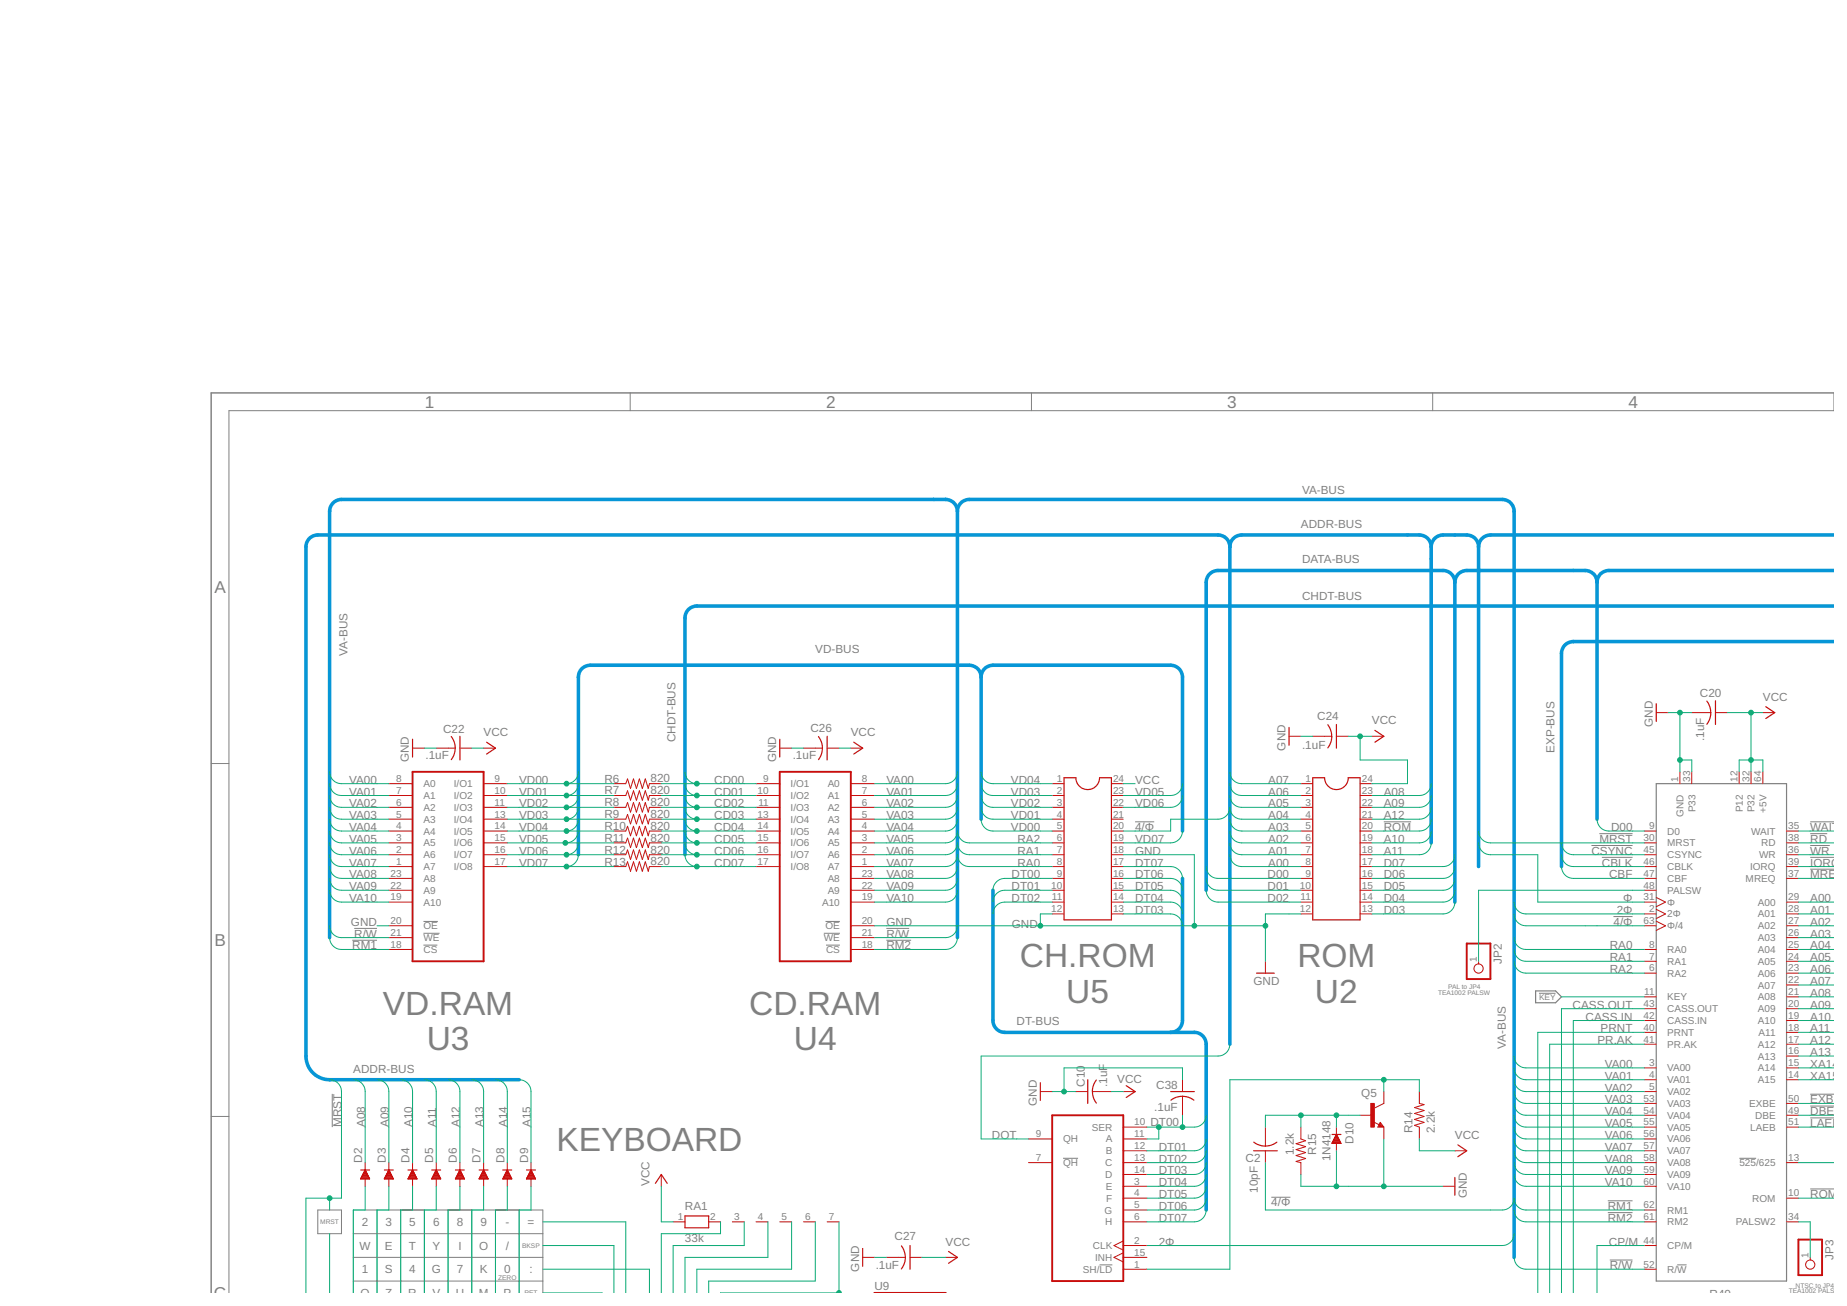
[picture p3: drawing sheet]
<svg xmlns="http://www.w3.org/2000/svg" width="594mm" height="420mm" viewBox="0 0 594 420" stroke-linecap="round" stroke-linejoin="round" font-family="sans-serif">
<g fill="none" stroke="#808080" stroke-width=".32">
<path d="M202.7 126.4v5.7M331.8 126.4v5.7M460.8 126.4v5.7M589.9 126.4v5.7M589.9 132.1h-516.3v283.9M67.9 245.6h5.7M365.1 264.4h6.1M445.1 264.4h8.8M511.9 272h13.2M514.4 268.2h10.7M515.2 275.8h9.9M582.3 268.2h5.4"/>
<path d="M582.3 272h6.2M582.3 279.6h7.6M582.3 264.4h7.6M582.3 275.8h7.6M113.9 298.7h7.4M136.2 296.4h4.6M265.5 296.4h4.7M285.1 298.7h7.3M519 294.9h6.1M113.3 302.5h8M136.2 300.2h5.2M136.2 304.1h4.5"/>
<path d="M265 300.2h5.2M265.7 304.1h4.5M285.1 302.5h8M495 319.6h5.3M67.9 359.2h5.7M106.9 351.9v10.7M582.3 359.6h7.6M582.3 352h7.6M582.3 355.8h7.6M341.9 372.6h4.9M559.5 372.6h5.4M102.2 389.3h7.6v7.6h-7.6z"/>
<path d="M113.6 396.9h61M121.3 389.3v26.7M128.9 389.3v26.7M136.5 389.3v26.7M144.1 389.3v26.7M151.7 389.3v26.7M159.4 389.3v26.7M167 389.3v26.7M408.9 385.2h6.2M517.1 386.3h8M517.1 390.1h8M582.3 382.5h7.6"/>
<path d="M113.6 416v-26.7h61v26.7M113.6 404.5h61M113.6 412.1h61M353.7 406.9h4.1M517.8 405.4h7.3M539.5 406.9h3"/>
</g>
<path d="M589.9 126.4h-522v289.6" fill="none" stroke="#808080" stroke-width=".47"/>
<path d="M532.7 252.1h41.9v160h-41.9zM493.9 318.8h6.4l1.9 1.9-1.9 1.9h-6.4z" fill="none" stroke="#808080" stroke-width=".38"/>
<g fill="none" stroke="#c90d0c" stroke-width=".32">
<path d="M414.6 236.9h3.8M422.2 236.9h6.1M429.9 236.9h3.8M441.3 236.9h3.8M532.7 229.3h3.8M544.2 229.3h6M551.8 229.3h3.8M567 229.3h3.8M125.1 252.1h7.6M125.1 255.9h7.6M125.1 259.7h7.6M132.7 240.7h3.8"/>
<path d="M140.3 240.7h6.1M147.9 240.7h3.8M155.6 252.1h7.6M155.6 255.9h7.6M155.6 259.7h7.6M155.6 240.7h3.8M197.5 252.1h3.8l.5-1.5 1 3 1-3 .9 3 1-3 .9 3 1-3 .9 3 .4-1.5h3.8M197.5 255.9h3.8l.5-1.5 1 3.1 1-3.1 .9 3.1 1-3.1 .9 3.1 1-3.1 .9 3.1 .4-1.6h3.8M197.5 259.7h3.8l.5-1.5 1 3.1 1-3.1 .9 3.1 1-3.1 .9 3.1 1-3.1 .9 3.1 .4-1.6h3.8M243.2 252.1h7.6M243.2 255.9h7.6M243.2 259.7h7.6"/>
<path d="M250.8 240.7h3.8M258.4 240.7h6.1M266 240.7h3.9M273.7 252.1h7.6M273.7 255.9h7.6M273.7 259.7h7.6M273.7 240.7h3.8M338.4 252.1h3.8M338.4 255.9h3.8M338.4 259.7h3.8M357.5 252.1h3.8M357.5 255.9h3.8"/>
<path d="M357.5 259.7h3.8M418.4 252.1h3.8M418.4 255.9h3.8M418.4 259.7h3.8M437.5 252.1h3.8M437.5 255.9h3.8M437.5 259.7h3.8M540.3 248.3v3.8M544.2 248.3v3.8M559.4 248.3v3.8M563.2 248.3v3.8M567 248.3v3.8"/>
<path d="M125.1 278.8h7.6M125.1 275h7.6M125.1 271.2h7.6M125.1 267.4h7.6M125.1 263.5h7.6M155.6 278.8h7.6M155.6 275h7.6M155.6 271.2h7.6M155.6 267.4h7.6M155.6 263.5h7.6M197.5 278.8h3.8l.5-1.5 1 3 1-3 .9 3 1-3 .9 3 1-3 .9 3 .4-1.5h3.8M197.5 275h3.8l.5-1.5 1 3 1-3 .9 3 1-3 .9 3 1-3 .9 3 .4-1.5h3.8"/>
<path d="M197.5 271.2h3.8l.5-1.6 1 3.1 1-3.1 .9 3.1 1-3.1 .9 3.1 1-3.1 .9 3.1 .4-1.5h3.8M197.5 267.4h3.8l.5-1.6 1 3.1 1-3.1 .9 3.1 1-3.1 .9 3.1 1-3.1 .9 3.1 .4-1.5h3.8M197.5 263.5h3.8l.5-1.5 1 3.1 1-3.1 .9 3.1 1-3.1 .9 3.1 1-3.1 .9 3.1 .4-1.6h3.8M243.2 278.8h7.6M243.2 275h7.6M243.2 271.2h7.6M243.2 267.4h7.6M243.2 263.5h7.6M273.7 278.8h7.6M273.7 275h7.6M273.7 271.2h7.6M273.7 267.4h7.6"/>
<path d="M273.7 263.5h7.6M338.4 278.8h3.8M338.4 275h3.8M338.4 271.2h3.8M338.4 267.4h3.8M338.4 263.5h3.8M357.5 278.8h3.8M357.5 275h3.8M357.5 271.2h3.8M357.5 267.4h3.8M357.5 263.5h3.8M418.4 278.8h3.8"/>
<path d="M418.4 275h3.8M418.4 271.2h3.8M418.4 267.4h3.8M418.4 263.5h3.8M437.5 278.8h3.8M437.5 275h3.8M437.5 271.2h3.8M437.5 267.4h3.8M437.5 263.5h3.8M528.9 278.8h3.8M528.9 275h3.8M528.9 271.2h3.8"/>
<path d="M528.9 267.4h3.8M574.6 278.8h3.8M574.6 275h3.8M574.6 271.2h3.8M574.6 267.4h3.8M125.1 282.6h7.6M125.1 286.4h7.6M125.1 290.2h7.6M125.1 297.8h7.6M273.7 282.6h7.6M273.7 286.4h7.6M273.7 290.2h7.6"/>
<path d="M273.7 297.8h7.6M338.4 282.6h3.8M338.4 286.4h3.8M338.4 290.2h3.8M338.4 294h3.8M357.5 282.6h3.8M357.5 286.4h3.8M357.5 290.2h3.8M357.5 294h3.8M418.4 282.6h3.8M418.4 286.4h3.8M418.4 290.2h3.8"/>
<path d="M418.4 294h3.8M437.5 282.6h3.8M437.5 286.4h3.8M437.5 290.2h3.8M437.5 294h3.8M528.9 282.6h3.8M528.9 286.4h3.8M528.9 290.2h3.8M528.9 294h3.8M528.9 297.8h3.8M532.7 288.7l3 1.5-3 1.5M532.7 292.5l3 1.5-3 1.5"/>
<path d="M532.7 296.4l3 1.4-3 1.5M574.6 282.6h3.8M574.6 290.2h3.8M574.6 294h3.8M574.6 297.8h3.8M125.1 301.6h7.6M125.1 305.5h7.6M273.7 301.6h7.6M273.7 305.5h7.6M407 309.3v3.8M475.6 309.3v.8M528.9 305.5h3.8"/>
<path d="M528.9 309.3h3.8M528.9 313.1h3.8M574.6 301.6h3.8M574.6 305.5h3.8M574.6 309.3h3.8M574.6 313.1h3.8M574.6 316.9h3.8M528.9 320.7h3.8M528.9 324.5h3.8M528.9 328.3h3.8M528.9 332.1h3.8M528.9 335.9h3.8"/>
<path d="M574.6 320.7h3.8M574.6 324.5h3.8M574.6 328.3h3.8M574.6 332.1h3.8M574.6 335.9h3.8M574.6 339.7h3.8M334.6 351.2h3.8M346.1 351.2h3.8M351.4 351.2h6.1M361.3 351.2h3.8M380.3 347.4v3.8M380.3 352.7v6.1"/>
<path d="M437.5 358.8h3.8M445.1 351.2v3.8l-3.1 1.5M456.5 351.2v3.8l1.5 .4-3 .9 3 1-3 .9 3 1-3 .9 3 1-3 .9 1.5 .6v3.8M528.9 358.8h3.8M528.9 343.6h3.8M528.9 347.4h3.8M528.9 351.2h3.8M528.9 355h3.8M574.6 358.8h3.8M574.6 343.6h3.8M574.6 347.4h3.8M574.6 355h3.8"/>
<path d="M116.1 379.1h2.7M116.2 378.9h2.5M116.3 378.7h2.3M116.4 378.5h2.1M116.5 378.4h1.9M116.6 378.1h1.7M116.7 378h1.5M116.8 377.8h1.3M116.9 377.5h1.1M117 377.4h.9M117.1 377.2h.7M117.2 377h.5"/>
<path d="M117.3 376.8h.3M117.4 376.6h.1M117.5 374v2.4M117.5 379.3v2.4M117.5 376.4l1.4 2.9h-2.9zM123.7 379.1h2.7M123.8 378.9h2.5M123.9 378.7h2.3M124 378.5h2.1M124.1 378.4h1.9M124.2 378.1h1.7M124.3 378h1.5"/>
<path d="M124.4 377.8h1.4M124.5 377.5h1.1M124.6 377.4h.9M124.7 377.2h.8M124.8 377h.5M124.9 376.8h.3M125 376.6h.2M125.1 376.4l1.4 2.9h-2.9zM125.1 374v2.4M125.1 379.3v2.4M131.3 379.1h2.7M131.4 378.9h2.5"/>
<path d="M131.5 378.7h2.4M131.6 378.5h2.2M131.7 378.4h1.9M131.8 378.1h1.8M131.9 378h1.6M132 377.8h1.4M132.1 377.5h1.2M132.2 377.4h1M132.3 377.2h.8M132.4 377h.6M132.5 376.8h.4M132.6 376.6h.2"/>
<path d="M132.7 376.4l1.4 2.9h-2.8zM132.7 374v2.4M132.7 379.3v2.4M139 379.1h2.7M139 378.9h2.6M139.1 378.7h2.4M139.3 378.5h2.1M139.3 378.4h2M139.4 378.1h1.8M139.6 378h1.5M139.6 377.8h1.4M139.7 377.5h1.2"/>
<path d="M139.8 377.4h1M139.9 377.2h.8M140 377h.6M140.1 376.8h.4M140.2 376.6h.2M140.3 376.4l1.4 2.9h-2.8zM140.3 374v2.4M140.3 379.3v2.4M146.6 379.1h2.7M146.7 378.9h2.5M146.8 378.7h2.3M146.9 378.5h2.1"/>
<path d="M147 378.4h1.9M147.1 378.1h1.7M147.2 378h1.5M147.3 377.8h1.3M147.4 377.5h1.1M147.5 377.4h.9M147.6 377.2h.7M147.7 377h.5M147.8 376.8h.3M147.8 376.6h.2M147.9 376.4l1.5 2.9h-2.9zM147.9 374v2.4"/>
<path d="M147.9 379.3v2.4M154.2 379.1h2.7M154.3 378.9h2.5M154.4 378.7h2.3M154.5 378.5h2.1M154.6 378.4h1.9M154.7 378.1h1.7M154.8 378h1.5M154.9 377.8h1.3M155 377.5h1.1M155.1 377.4h.9M155.2 377.2h.7"/>
<path d="M155.3 377h.5M155.4 376.8h.3M155.5 376.6h.1M155.6 376.4l1.4 2.9h-2.9zM155.6 374v2.4M155.6 379.3v2.4M161.8 379.1h2.7M161.9 378.9h2.5M162 378.7h2.3M162.1 378.5h2.1M162.2 378.4h1.9M162.3 378.1h1.7"/>
<path d="M162.4 378h1.5M162.5 377.8h1.3M162.6 377.5h1.1M162.7 377.4h.9M162.8 377.2h.8M162.9 377h.5M163 376.8h.3M163.1 376.6h.2M163.2 376.4l1.4 2.9h-2.9zM163.2 374v2.4M163.2 379.3v2.4M169.4 379.1h2.7"/>
<path d="M169.5 378.9h2.5M169.6 378.7h2.4M169.7 378.5h2.2M169.8 378.4h1.9M169.9 378.1h1.8M170 378h1.6M170.1 377.8h1.3M170.2 377.5h1.2M170.3 377.4h1M170.4 377.2h.8M170.5 377h.6M170.6 376.8h.4"/>
<path d="M170.7 376.6h.2M170.8 376.4l1.4 2.9h-2.8zM170.8 374v2.4M170.8 379.3v2.4M212.7 377.8v3.9M330.8 374h7.6M330.8 366.4h7.6M361.3 374h7.6M361.3 366.4h7.6M361.3 362.6h7.6M361.3 370.2h7.6M361.3 377.8h7.6"/>
<path d="M407 362.6v6.1M407 370.2v3.8M418.4 362.6v3.8l1.5 .6-3 .9 3 1-3 .9 3 1-3 1 3 .9-3 1 1.5 .3v3.8M428.5 367.7h2.7M428.6 367.5h2.5M428.7 367.3h2.3M428.8 367.1h2.1M428.9 366.9h1.9M429 366.7h1.7M429.1 366.5h1.5M429.2 366.3h1.3M429.3 366.1h1.1"/>
<path d="M429.4 366h.9M429.5 365.7h.7M429.6 365.5h.5M429.7 365.4h.3M429.8 365.1h.2M429.9 362.6v2.4M429.9 367.8v2.4M429.9 365l1.4 2.8h-2.9zM441.7 360.9l1.9 .9M443.9 361.1l1.2 1.5h-1.9zM445.1 362.6v3.8M468 370.2h3.8"/>
<path d="M528.9 374h3.8M528.9 366.4h3.8M528.9 362.6h3.8M528.9 370.2h3.8M528.9 377.8h3.8M574.6 374h3.8M574.6 362.6h3.8M216.5 393.1h3.8M227.9 393.1h3.9M235.6 393.1h3.8M243.2 393.1h3.8M250.8 393.1h3.8"/>
<path d="M258.4 393.1h3.8M266 393.1h3.9M361.3 393.1h7.6M361.3 399.2l-3 1.5 3 1.5M361.3 381.7h7.6M361.3 385.5h7.6M361.3 389.3h7.6M464.1 381.7h3.9M528.9 393.1h3.8M528.9 381.7h3.8M528.9 389.3h3.8M574.6 393.1h3.8"/>
<path d="M574.6 385.5h3.8M277.5 404.5h3.8M285.1 404.5h6.1M292.7 404.5h3.8M304.1 404.5h3.9M361.3 408.3h7.6M361.3 400.7h7.6M361.3 403l-3 1.5 3 1.5M361.3 404.5h7.6M528.9 408.3h3.8M528.9 400.7h3.8M582.3 404.5v.8"/>
<circle cx="475.6" cy="311.6" r="1.48"/>
<circle cx="582.3" cy="406.8" r="1.48"/>
</g>
<g fill="none" stroke="#c90d0c" stroke-width=".38">
<path d="M132.7 237.8v5.7M145.1 237a6 6 0 0 1 .1 7.4M147.9 236.9v7.6M156.5 238.8l2.9 1.9-2.9 1.9M250.8 237.8v5.7M263.2 237a6 6 0 0 1 .1 7.4M266 236.9v7.6M274.6 238.8l2.9 1.9-2.9 1.9M414.6 234v5.7M427.1 233.2a6 6 0 0 1 0 7.4M429.9 233.1v7.6M442.2 235l2.9 1.9-2.9 1.9"/>
<path d="M532.7 226.4v5.7M549 225.6a6.1 6.1 0 0 1 0 7.4M551.8 225.4v7.7M568 227.4l2.8 1.9-2.8 1.9M342.2 250.2h3.9a3.8 3.8 0 0 0 3.8 3.8 3.8 3.8 0 0 0 3.8-3.8h3.8v45.7h-15.3zM422.2 250.2h3.8a3.8 3.8 0 0 0 3.9 3.8 3.8 3.8 0 0 0 3.8-3.8h3.8v45.7h-15.3zM404.2 313.1h5.7M334.6 348.3v5.7M349.9 347.4v7.6M351.4 351.2l.3 1.9 .9 1.8M352.6 347.5l-.9 1.7-.4 2M362.2 349.3l2.9 1.9-2.9 1.9"/>
<path d="M376.5 351.2h7.7M376.6 353.9a6.1 6.1 0 0 1 7.4 0M116 376.4h2.9M117.5 376.4l1.4 2.9h-2.9zM123.6 376.4h2.9M125.1 376.4l1.4 2.9h-2.9zM131.3 376.4h2.8M132.7 376.4l1.4 2.9h-2.8zM138.9 376.4h2.8M140.3 376.4l1.4 2.9h-2.8zM146.5 376.4h2.9M147.9 376.4l1.5 2.9h-2.9z"/>
<path d="M154.1 376.4h2.9M155.6 376.4l1.4 2.9h-2.9zM161.7 376.4h2.9M163.2 376.4l1.4 2.9h-2.9zM169.4 376.4h2.8M170.8 376.4l1.4 2.9h-2.8zM403.2 370.2h7.6M403.3 367.4a6 6 0 0 0 7.4 .1M428.4 365h2.9M429.9 365l1.4 2.8h-2.9zM443.9 361.8l.2 .4h-.5l.3-.7 .8 .9h-1.1M468 378.8v5.7"/>
<path d="M468.9 368.3l2.9 1.9-2.9 1.9M210.8 380.7l1.9-2.9 1.9 2.9M220.3 391.2h7.6v3.8h-7.6zM277.5 401.7v5.7M289.9 400.8l1 1.8 .3 1.9M291.2 404.5l-.3 2-1 1.7M292.7 400.7v7.6M305.1 402.6l2.9 1.9-2.9 1.9"/>
</g>
<path d="M132.7 248.3h22.9v61h-22.9zM250.8 248.3h22.9v61h-22.9zM471.8 303.6h7.6v11.4h-7.6zM338.4 358.8h22.9v53.3h-22.9zM578.4 398.8h7.7v11.4h-7.7zM281.3 416h22.8" fill="none" stroke="#c90d0c" stroke-width=".61"/>
<path d="M440.9 355h1.1v7.6h-1.1z" fill="#c90d0c" stroke="#c90d0c" stroke-width=".32"/>
<g fill="none" stroke="#0696d7" stroke-width="1.1">
<path d="M308 164.5a3.8 3.8 0 0 1 3.8-3.8h171.4a3.8 3.8 0 0 1 3.8 3.8v240M308 164.5a3.8 3.8 0 0 0-3.9-3.8h-194.3a3.8 3.8 0 0 0-3.8 3.8v137.1M308 164.5v137.1M395.6 175.9a3.8 3.8 0 0 1 3.8-3.8h57.1a3.8 3.8 0 0 1 3.8 3.8M395.6 175.9a3.8 3.8 0 0 0-3.8-3.8h-289.6a3.8 3.8 0 0 0-3.8 3.8v163.8a7.6 7.6 0 0 0 7.6 7.7h61M395.6 175.9v160M460.3 175.9a3.8 3.8 0 0 1 3.8-3.8h7.7a3.8 3.8 0 0 1 3.8 3.8M460.3 175.9v95.3M475.6 175.9v102.9M589.9 172.1h-110.5a3.8 3.8 0 0 0-3.8 3.8M468 187.3a3.8 3.8 0 0 1 3.8-3.8h38.1a3.8 3.8 0 0 1 3.8 3.8M468 187.3a3.8 3.8 0 0 0-3.9-3.8h-72.3a3.8 3.8 0 0 0-3.8 3.8v99.1"/>
<path d="M468 187.3v102.9M513.7 187.3v76.2M589.9 183.5h-72.4a3.8 3.8 0 0 0-3.8 3.8M589.9 195h-365.8a3.8 3.8 0 0 0-3.8 3.8v76.2M315.6 217.8a3.8 3.8 0 0 0-3.8-3.8h-122a3.8 3.8 0 0 0-3.8 3.8v57.2M315.6 217.8a3.8 3.8 0 0 1 3.8-3.8h57.1a3.8 3.8 0 0 1 3.8 3.8v49.6M315.6 217.8v45.7M589.9 206.4h-83.8a3.8 3.8 0 0 0-3.9 3.8v68.6M319.4 286.4v41.9a3.8 3.8 0 0 0 3.8 3.8h61a3.8 3.8 0 0 1 3.8 3.8v53.4M380.3 282.6v45.7a3.8 3.8 0 0 1-3.8 3.8"/>
</g>
<g fill="none" stroke="#0dab76" stroke-width=".32">
<path d="M418.4 236.9h3.8M433.7 236.9h7.6M437.5 236.9v7.6h15.2v7.6h-11.4M536.5 229.3h7.7M540.3 229.3v19M555.6 229.3h11.4M563.2 229.3v19M106 248.3a3.8 3.8 0 0 0 3.8 3.8h15.3M106 252.1a3.8 3.8 0 0 0 3.8 3.8h15.3M106 255.9a3.8 3.8 0 0 0 3.8 3.8h15.3M106 259.7a3.8 3.8 0 0 0 3.8 3.8h15.3M136.5 240.7h3.8"/>
<path d="M151.7 240.7h3.9M163.2 252.1h34.3M163.2 255.9h34.3M163.2 259.7h34.3M186 248.3a3.8 3.8 0 0 1-3.8 3.8M186 252.1a3.8 3.8 0 0 1-3.8 3.8M186 255.9a3.8 3.8 0 0 1-3.8 3.8M186 259.7a3.8 3.8 0 0 1-3.8 3.8M212.7 252.1h30.5M212.7 255.9h30.5M212.7 259.7h30.5M220.3 248.3a3.8 3.8 0 0 0 3.8 3.8"/>
<path d="M220.3 252.1a3.8 3.8 0 0 0 3.8 3.8M220.3 255.9a3.8 3.8 0 0 0 3.8 3.8M220.3 259.7a3.8 3.8 0 0 0 3.8 3.8M254.6 240.7h3.8M269.9 240.7h3.8M308 248.3a3.8 3.8 0 0 1-3.9 3.8h-22.8M308 252.1a3.8 3.8 0 0 1-3.9 3.8h-22.8M308 255.9a3.8 3.8 0 0 1-3.9 3.8h-22.8M308 259.7a3.8 3.8 0 0 1-3.9 3.8h-22.8M315.6 259.7a3.8 3.8 0 0 0 3.8 3.8h19M315.6 248.3a3.8 3.8 0 0 0 3.8 3.8h19M315.6 255.9a3.8 3.8 0 0 0 3.8 3.8h19"/>
<path d="M315.6 252.1a3.8 3.8 0 0 0 3.8 3.8h19M361.3 252.1h3.8M380.3 255.9a3.8 3.8 0 0 1-3.8 3.8h-15.2M380.3 252.1a3.8 3.8 0 0 1-3.8 3.8h-15.2M395.6 255.9a3.8 3.8 0 0 0 3.8 3.8h19M395.6 252.1a3.8 3.8 0 0 0 3.8 3.8h19M395.6 248.3a3.8 3.8 0 0 0 3.8 3.8h19M460.3 252.1a3.8 3.8 0 0 1-3.8 3.8h-15.2M460.3 255.9a3.8 3.8 0 0 1-3.8 3.8h-15.2M460.3 259.7a3.8 3.8 0 0 1-3.8 3.8h-15.2M540.3 244.5h3.9v3.8M559.4 248.3v-3.8h7.6v3.8"/>
<path d="M106 263.5a3.8 3.8 0 0 0 3.8 3.9h15.3M106 267.4a3.8 3.8 0 0 0 3.8 3.8h15.3M106 271.2a3.8 3.8 0 0 0 3.8 3.8h15.3M106 275a3.8 3.8 0 0 0 3.8 3.8h15.3M106 278.8a3.8 3.8 0 0 0 3.8 3.8h15.3M163.2 275h34.3M163.2 278.8h34.3M163.2 271.2h34.3M163.2 267.4h34.3M163.2 263.5h34.3M186 275a3.8 3.8 0 0 1-3.8 3.8M186 271.2a3.8 3.8 0 0 1-3.8 3.8"/>
<path d="M186 267.4a4 4 0 0 1-4.2 3.8M186 263.5a3.8 3.8 0 0 1-3.8 3.9M212.7 275h30.5M212.7 278.8h30.5M212.7 271.2h30.5M212.7 267.4h30.5M212.7 263.5h30.5M220.3 275a3.8 3.8 0 0 0 3.8 3.8M220.3 271.2a3.8 3.8 0 0 0 3.8 3.8M220.3 267.4a3.8 3.8 0 0 0 3.8 3.8M220.3 263.5a3.8 3.8 0 0 0 3.8 3.9M281.3 271.2h22.8a3.8 3.8 0 0 0 3.9-3.8 3.8 3.8 0 0 0 3.8 3.8h26.6"/>
<path d="M281.3 275h22.8a3.8 3.8 0 0 0 3.9-3.8 3.8 3.8 0 0 0 3.8 3.8h26.6M281.3 278.8h22.8a3.8 3.8 0 0 0 3.9-3.8 3.8 3.8 0 0 0 3.8 3.8h26.6M308 263.5a3.8 3.8 0 0 1-3.9 3.9h-22.8M308 278.8a3.8 3.8 0 0 1-3.9 3.8h-22.8M315.6 263.5a3.8 3.8 0 0 0 3.8 3.9h19M361.3 278.8h15.2a3.8 3.8 0 0 1 3.8 3.8M361.3 275h22.9v22.8M380.3 267.4a3.8 3.8 0 0 1-3.8 3.8h-15.2M388 278.8a3.8 3.8 0 0 0 3.8 3.8h26.6M395.6 275a3.8 3.8 0 0 0 3.8 3.8h19M395.6 271.2a3.8 3.8 0 0 0 3.8 3.8h19M395.6 267.4a3.8 3.8 0 0 0 3.8 3.8h19"/>
<path d="M395.6 263.5a3.8 3.8 0 0 0 3.8 3.9h19M418.4 263.5h-19a3.8 3.8 0 0 1-3.8-3.8 3.8 3.8 0 0 1-3.8 3.8h-15.3v3.9h-15.2M460.3 267.4a3.8 3.8 0 0 1-3.8 3.8h-15.2M460.3 271.2a3.8 3.8 0 0 1-3.8 3.8h-15.2M460.3 263.5a3.8 3.8 0 0 1-3.8 3.9h-15.2M468 278.8a3.8 3.8 0 0 1-3.9 3.8h-22.8M468 275a3.8 3.8 0 0 1-3.9 3.8h-22.8M475.6 267.4a3.8 3.8 0 0 0 3.8 3.8h49.5M475.6 271.2a3.8 3.8 0 0 0 3.8 3.8h15.2v15.2h34.3M502.2 271.2a3.8 3.8 0 0 0 3.9 3.8h22.8M502.2 275a3.8 3.8 0 0 0 3.9 3.8h22.8M502.2 278.8a3.8 3.8 0 0 0 3.9 3.8h22.8"/>
<path d="M513.7 263.5a3.8 3.8 0 0 0 3.8 3.9h11.4M578.4 275h11.5M578.4 278.8h11.5M578.4 271.2h11.5M578.4 267.4h11.5M106 282.6a3.8 3.8 0 0 0 3.8 3.8h15.3M106 286.4a3.8 3.8 0 0 0 3.8 3.8h15.3M106 297.8a3.8 3.8 0 0 0 3.8 3.8h15.3M121.3 297.8h3.8M281.3 297.8h125.7M308 282.6a3.8 3.8 0 0 1-3.9 3.8h-22.8M308 286.4a3.8 3.8 0 0 1-3.9 3.8h-22.8"/>
<path d="M308 297.8a3.8 3.8 0 0 1-3.9 3.8h-22.8M338.4 290.2h-15.2a3.8 3.8 0 0 0-3.8 3.8M338.4 286.4h-15.2a3.8 3.8 0 0 0-3.8 3.8M338.4 282.6h-15.2a3.8 3.8 0 0 0-3.8 3.8M338.4 294h-3.8v3.8M361.3 282.6h15.2a3.8 3.8 0 0 1 3.8 3.8M361.3 286.4h15.2a3.8 3.8 0 0 1 3.8 3.8M361.3 290.2h15.2a3.8 3.8 0 0 1 3.8 3.8M361.3 294h15.2a3.8 3.8 0 0 1 3.8 3.8M388 282.6a3.8 3.8 0 0 0 3.8 3.8h26.6M388 286.4a3.8 3.8 0 0 0 3.8 3.8h26.6M418.4 294h-11.4v15.3"/>
<path d="M468 286.4a3.8 3.8 0 0 1-3.9 3.8h-22.8M468 282.6a3.8 3.8 0 0 1-3.9 3.8h-22.8M468 290.2a3.8 3.8 0 0 1-3.9 3.8h-22.8M487 290.2a3.8 3.8 0 0 0 3.8 3.8h38.1M487 294a3.8 3.8 0 0 0 3.8 3.8h38.1M528.9 286.4h-53.3v22.9M578.4 297.8h11.5M578.4 294h11.5M578.4 290.2h11.5M578.4 282.6h11.5M106 301.6a3.8 3.8 0 0 0 3.8 3.9h15.3M308 301.6a3.8 3.8 0 0 1-3.9 3.9h-22.8"/>
<path d="M487 309.3a3.8 3.8 0 0 0 3.8 3.8h38.1M487 305.5a3.8 3.8 0 0 0 3.8 3.8h38.1M487 301.6a3.8 3.8 0 0 0 3.8 3.9h38.1M578.4 301.6h11.5M578.4 305.5h11.5M578.4 309.3h11.5M578.4 313.1h11.5M578.4 316.9h11.5M395.6 335.9a3.8 3.8 0 0 1-3.8 3.8h-76.2v26.7h15.2M487 339.7a3.8 3.8 0 0 0 3.8 3.9h38.1M502.2 320.7h26.7M528.9 324.5h-26.7v91.5"/>
<path d="M528.9 328.3h-22.8v87.7M528.9 332.1h-34.3v83.9M528.9 335.9h-30.5v80.1M578.4 324.5h11.5M578.4 320.7h11.5M578.4 328.3h11.5M578.4 332.1h11.5M578.4 335.9h11.5M578.4 339.7h11.5M106 347.4a3.8 3.8 0 0 1 3.8 3.8v34.3h-11.4v30.5M113.6 347.4a3.8 3.8 0 0 1 3.9 3.8v22.8M121.3 347.4a3.8 3.8 0 0 1 3.8 3.8v22.8"/>
<path d="M128.9 347.4a3.8 3.8 0 0 1 3.8 3.8v22.8M136.5 347.4a3.8 3.8 0 0 1 3.8 3.8v22.8M144.1 347.4a3.8 3.8 0 0 1 3.8 3.8v22.8M151.7 347.4a3.8 3.8 0 0 1 3.9 3.8v22.8M159.4 347.4a3.8 3.8 0 0 1 3.8 3.8v22.8M167 347.4a3.8 3.8 0 0 1 3.8 3.8v22.8M338.4 351.2h7.7M357.5 351.2h3.8M380.3 347.4v-3.8h-38.1v7.6M380.3 358.8v3.8M388 358.8a3.8 3.8 0 0 1-3.8 3.8h-15.3M418.4 358.8v3.8"/>
<path d="M429.9 358.8v3.8M437.5 358.8h-30.5v3.8M445.1 347.4v3.8M456.5 351.2v-3.8h-60.9v60.9h-26.7M487 343.6a3.8 3.8 0 0 0 3.8 3.8h38.1M487 347.4a3.8 3.8 0 0 0 3.8 3.8h38.1M487 351.2a3.8 3.8 0 0 0 3.8 3.8h38.1M487 355a3.8 3.8 0 0 0 3.8 3.8h38.1M487 358.8a3.8 3.8 0 0 0 3.8 3.8h38.1M578.4 343.6h11.5M578.4 347.4h11.5M578.4 355h11.5"/>
<path d="M578.4 358.8h11.5M372.7 362.6v3.8h-3.8M388 377.8a3.8 3.8 0 0 1-3.8 3.9h-15.3M388 374a3.8 3.8 0 0 1-3.8 3.8h-15.3M388 370.2a3.8 3.8 0 0 1-3.8 3.8h-15.3M388 366.4a3.8 3.8 0 0 1-3.8 3.8h-15.3M407 374v15.3h76.2a3.8 3.8 0 0 0 3.8-3.8 3.8 3.8 0 0 0 3.8 3.8h38.1M418.4 377.8v3.9h45.7M429.9 370.2v11.5M445.1 366.4v15.3M456.5 366.4v3.8h11.5M487 362.6a3.8 3.8 0 0 0 3.8 3.8h38.1"/>
<path d="M487 366.4a3.8 3.8 0 0 0 3.8 3.8h38.1M487 370.2a3.8 3.8 0 0 0 3.8 3.8h38.1M487 374a3.8 3.8 0 0 0 3.8 3.8h38.1M487 377.8a3.8 3.8 0 0 0 3.8 3.9h38.1M578.4 374h11.5M578.4 362.6h11.5M106 385.5v3.8M106 396.9v19.1M117.5 381.7v7.6h-3.9v26.7M125.1 381.7v7.6h-3.8v26.7M132.7 381.7v7.6h-3.8v26.7M140.3 381.7v7.6h-3.8v26.7"/>
<path d="M147.9 381.7v7.6h-3.8v26.7M155.6 381.7v7.6h-3.9v26.7M163.2 381.7v7.6h-3.8v26.7M170.8 381.7v7.6h-3.8v26.7M174.6 393.1h26.7v22.9M212.7 381.7v11.4h3.8M231.8 393.1v3.8h-19.1v19.1M239.4 393.1v7.6h-22.9v15.3M247 393.1v11.4h-26.7v11.5M254.6 393.1v15.2h-30.5v7.7M262.2 393.1v19h-34.3v3.9M269.9 393.1v22.9"/>
<path d="M388 389.3a3.8 3.8 0 0 1-3.8 3.8h-15.3M388 385.5a3.8 3.8 0 0 1-3.8 3.8h-15.3M388 381.7a3.8 3.8 0 0 1-3.8 3.8h-15.3M487 396.9a3.8 3.8 0 0 1-3.8 3.8h-114.3M487 389.3a3.8 3.8 0 0 0 3.8 3.8h38.1M578.4 393.1h3.9v11.4M578.4 385.5h11.5M174.6 408.3h34.3v7.7M174.6 400.7h22.9v15.3M174.6 415.9l19.1 .1M269.9 415.9l-38.1 .1M281.3 404.5h3.8"/>
<path d="M296.5 404.5h7.6M487 404.5a3.8 3.8 0 0 0 3.8 3.8h38.1M528.9 400.7h-15.2v15.3"/>
</g>
<g fill="#0dab76" stroke="#0dab76" stroke-width=".32">
<path d="M269.3 415.4l.9-.2 .4 .7-1.4 .1z" fill-rule="evenodd"/>
<circle cx="445.1" cy="381.7" r=".76"/>
<circle cx="429.9" cy="381.7" r=".76"/>
<circle cx="407" cy="297.8" r=".76"/>
<circle cx="334.6" cy="297.8" r=".76"/>
<circle cx="384.2" cy="297.8" r=".76"/>
<circle cx="540.3" cy="244.5" r=".76"/>
<circle cx="540.3" cy="229.3" r=".76"/>
<circle cx="342.2" cy="351.2" r=".76"/>
<circle cx="563.2" cy="244.5" r=".76"/>
<circle cx="563.2" cy="229.3" r=".76"/>
<circle cx="437.5" cy="236.9" r=".76"/>
<circle cx="224.1" cy="278.8" r=".76"/>
<circle cx="224.1" cy="275" r=".76"/>
<circle cx="224.1" cy="252.1" r=".76"/>
<circle cx="224.1" cy="271.2" r=".76"/>
<circle cx="224.1" cy="255.9" r=".76"/>
<circle cx="224.1" cy="267.4" r=".76"/>
<circle cx="224.1" cy="259.7" r=".76"/>
<circle cx="224.1" cy="263.5" r=".76"/>
<circle cx="182.2" cy="278.8" r=".76"/>
<circle cx="182.2" cy="275" r=".76"/>
<circle cx="182.2" cy="252.1" r=".76"/>
<circle cx="181.8" cy="271.2" r=".76"/>
<circle cx="182.2" cy="255.9" r=".76"/>
<circle cx="182.2" cy="267.4" r=".76"/>
<circle cx="182.2" cy="259.7" r=".76"/>
<circle cx="182.2" cy="263.5" r=".76"/>
<circle cx="445.1" cy="347.4" r=".76"/>
<circle cx="106" cy="385.5" r=".76"/>
<circle cx="372.7" cy="362.6" r=".76"/>
<circle cx="380.3" cy="362.6" r=".76"/>
<circle cx="429.9" cy="358.8" r=".76"/>
<circle cx="418.4" cy="358.8" r=".76"/>
</g>
<g font-size="10.8" fill="#808080">
<text x="328" y="311.2">CH.ROM</text>
<text x="417.3" y="311.2">ROM</text>
<text x="343" y="322.6">U5</text>
<text x="423" y="322.6">U2</text>
<text x="123.2" y="326.4">VD.RAM</text>
<text x="241" y="326.4">CD.RAM</text>
<text x="137.2" y="337.8">U3</text>
<text x="255.3" y="337.8">U4</text>
<text x="179" y="370.2">KEYBOARD</text>
</g>
<g font-size="5.5" fill="#808080">
<text x="136.6" y="131.2">1</text>
<text x="265.7" y="131.2">2</text>
<text x="394.8" y="131.2">3</text>
<text x="523.8" y="131.2">4</text>
<text x="68.9" y="190.8">A</text>
<text x="68.9" y="304.4">B</text>
<text x="68.8" y="417.9">C</text>
</g>
<g font-size="3.8" fill="#808080">
<text x="418.8" y="158.8">VA-BUS</text>
<text x="418.4" y="169.8">ADDR-BUS</text>
<text x="418.8" y="181.3">DATA-BUS</text>
<text x="418.8" y="193.1">CHDT-BUS</text>
<text x="111.7" y="211" transform="rotate(-90 111.7 211)">VA-BUS</text>
<text x="262.2" y="210.2">VD-BUS</text>
<text x="546.8" y="224.1">C20</text>
<text x="567" y="225.5">VCC</text>
<text x="423.7" y="231.7">C24</text>
<text x="441.3" y="233.1">VCC</text>
<text x="531.6" y="233.8" transform="rotate(-90 531.6 233.8)">GND</text>
<text x="142.5" y="235.9">C22</text>
<text x="155.6" y="236.9">VCC</text>
<text x="217.3" y="238.8" transform="rotate(-90 217.3 238.8)">CHDT-BUS</text>
<text x="260.6" y="235.5">C26</text>
<text x="273.7" y="236.9">VCC</text>
<text x="548.2" y="238.3" transform="rotate(-90 548.2 238.3)">.1uF</text>
<text x="131.5" y="245.3" transform="rotate(-90 131.5 245.3)">GND</text>
<text x="136.9" y="244.3">.1uF</text>
<text x="249.7" y="245.3" transform="rotate(-90 249.7 245.3)">GND</text>
<text x="255" y="244.3">.1uF</text>
<text x="413.5" y="241.5" transform="rotate(-90 413.5 241.5)">GND</text>
<text x="418.8" y="240.9">.1uF</text>
<text x="500" y="242.2" transform="rotate(-90 500 242.2)">EXP-BUS</text>
<text x="194.4" y="251.8">R6</text>
<text x="209.3" y="251.7">820</text>
<text x="112.3" y="252.1">VA00</text>
<text x="112.3" y="255.9">VA01</text>
<text x="167" y="252.1">VD00</text>
<text x="167" y="255.9">VD01</text>
<text x="194.4" y="255.6">R7</text>
<text x="209.3" y="255.5">820</text>
<text x="229.7" y="252.1">CD00</text>
<text x="229.7" y="255.9">CD01</text>
<text x="285.1" y="252.1">VA00</text>
<text x="285.1" y="255.9">VA01</text>
<text x="325.2" y="252.1">VD04</text>
<text x="325.2" y="255.9">VD03</text>
<text x="365.1" y="252.1">VCC</text>
<text x="365.1" y="255.9">VD05</text>
<text x="407.9" y="255.9">A06</text>
<text x="407.9" y="252.1">A07</text>
<text x="445.1" y="255.9">A08</text>
<text x="112.3" y="259.7">VA02</text>
<text x="112.3" y="263.5">VA03</text>
<text x="167" y="259.7">VD02</text>
<text x="167" y="263.5">VD03</text>
<text x="194.4" y="259.4">R8</text>
<text x="194.4" y="263.2">R9</text>
<text x="209.3" y="259.4">820</text>
<text x="209.3" y="263.2">820</text>
<text x="229.7" y="259.7">CD02</text>
<text x="229.7" y="263.5">CD03</text>
<text x="285.1" y="259.7">VA02</text>
<text x="285.1" y="263.5">VA03</text>
<text x="325.2" y="263.5">VD01</text>
<text x="325.2" y="259.7">VD02</text>
<text x="365.1" y="259.7">VD06</text>
<text x="407.9" y="263.5">A04</text>
<text x="407.9" y="259.7">A05</text>
<text x="445.1" y="259.7">A09</text>
<text x="445.1" y="263.5">A12</text>
<text x="112.3" y="267.4">VA04</text>
<text x="167" y="267.4">VD04</text>
<text x="194.4" y="267">R10</text>
<text x="209.3" y="267">820</text>
<text x="229.7" y="267.4">CD04</text>
<text x="285.1" y="267.4">VA04</text>
<text x="325.2" y="267.4">VD00</text>
<text x="365.1" y="267.4">4/Φ</text>
<text x="407.9" y="267.4">A03</text>
<text x="445.1" y="267.4">ROM</text>
<text x="518.2" y="267.4">D00</text>
<text x="582.3" y="267.4">WAIT</text>
<text x="112.3" y="271.2">VA05</text>
<text x="112.3" y="275">VA06</text>
<text x="167" y="275">VD06</text>
<text x="167" y="271.2">VD05</text>
<text x="194.4" y="274.6">R12</text>
<text x="194.4" y="270.8">R11</text>
<text x="209.3" y="274.6">820</text>
<text x="209.3" y="270.8">820</text>
<text x="229.7" y="275">CD06</text>
<text x="229.7" y="271.2">CD05</text>
<text x="285.1" y="271.2">VA05</text>
<text x="285.1" y="275">VA06</text>
<text x="327.3" y="271.2">RA2</text>
<text x="327.3" y="275">RA1</text>
<text x="365.1" y="275">GND</text>
<text x="365.1" y="271.2">VD07</text>
<text x="407.9" y="275">A01</text>
<text x="407.9" y="271.2">A02</text>
<text x="445.1" y="271.2">A10</text>
<text x="445.1" y="275">A11</text>
<text x="511.9" y="275">CSYNC</text>
<text x="514.4" y="271.2">MRST</text>
<text x="582.3" y="271.2">RD</text>
<text x="582.3" y="275">WR</text>
<text x="112.3" y="278.8">VA07</text>
<text x="167" y="278.8">VD07</text>
<text x="194.4" y="278.4">R13</text>
<text x="209.3" y="278.4">820</text>
<text x="229.7" y="278.8">CD07</text>
<text x="285.1" y="278.8">VA07</text>
<text x="327.3" y="278.8">RA0</text>
<text x="365.1" y="278.8">DT07</text>
<text x="407.9" y="278.8">A00</text>
<text x="445.1" y="278.8">D07</text>
<text x="515.2" y="278.8">CBLK</text>
<text x="582.3" y="278.8">IORQ</text>
<text x="112.3" y="282.6">VA08</text>
<text x="112.3" y="286.4">VA09</text>
<text x="285.1" y="282.6">VA08</text>
<text x="285.1" y="286.4">VA09</text>
<text x="325.4" y="286.4">DT01</text>
<text x="325.4" y="282.6">DT00</text>
<text x="365.1" y="282.6">DT06</text>
<text x="365.1" y="286.4">DT05</text>
<text x="407.7" y="286.4">D01</text>
<text x="407.7" y="282.6">D00</text>
<text x="445.1" y="286.4">D05</text>
<text x="445.1" y="282.6">D06</text>
<text x="517.6" y="282.6">CBF</text>
<text x="582.3" y="282.6">MREQ</text>
<text x="112.3" y="290.2">VA10</text>
<text x="285.1" y="290.2">VA10</text>
<text x="325.4" y="290.2">DT02</text>
<text x="365.1" y="290.2">DT04</text>
<text x="407.7" y="290.2">D02</text>
<text x="445.1" y="290.2">D04</text>
<text x="522.1" y="290.2">Φ</text>
<text x="582.3" y="290.2">A00</text>
<text x="112.9" y="297.8">GND</text>
<text x="285.1" y="297.8">GND</text>
<text x="325.5" y="298.6">GND</text>
<text x="365.1" y="294">DT03</text>
<text x="445.1" y="294">D03</text>
<text x="519" y="297.8">4/Φ</text>
<text x="520" y="294">2Φ</text>
<text x="582.3" y="294">A01</text>
<text x="582.3" y="297.8">A02</text>
<text x="113.3" y="305.5">RM1</text>
<text x="113.9" y="301.6">R/W</text>
<text x="285.1" y="301.6">R/W</text>
<text x="285.1" y="305.5">RM2</text>
<text x="517.8" y="305.5">RA0</text>
<text x="582.3" y="301.6">A03</text>
<text x="582.3" y="305.5">A04</text>
<text x="483" y="310.1" transform="rotate(-90 483 310.1)">JP2</text>
<text x="517.8" y="309.3">RA1</text>
<text x="582.3" y="309.3">A05</text>
<text x="403.2" y="316.9">GND</text>
<text x="517.8" y="313.1">RA2</text>
<text x="582.3" y="313.1">A06</text>
<text x="582.3" y="316.9">A07</text>
<text x="582.3" y="320.7">A08</text>
<text x="327" y="329.8">DT-BUS</text>
<text x="505.8" y="324.5">CASS.OUT</text>
<text x="510" y="328.3">CASS.IN</text>
<text x="582.3" y="324.5">A09</text>
<text x="582.3" y="328.3">A10</text>
<text x="513.8" y="335.9">PR.AK</text>
<text x="514.8" y="332.1">PRNT</text>
<text x="582.3" y="332.1">A11</text>
<text x="582.3" y="335.9">A12</text>
<text x="484.3" y="337.5" transform="rotate(-90 484.3 337.5)">VA-BUS</text>
<text x="582.3" y="339.7">A13</text>
<text x="113.6" y="345.1">ADDR-BUS</text>
<text x="516.2" y="343.6">VA00</text>
<text x="516.2" y="347.4">VA01</text>
<text x="582.3" y="343.6">XA14</text>
<text x="582.3" y="347.4">XA15</text>
<text x="348.9" y="349.7" transform="rotate(-90 348.9 349.7)">C10</text>
<text x="356.1" y="349.7" transform="rotate(-90 356.1 349.7)">.1uF</text>
<text x="359.4" y="348.5">VCC</text>
<text x="371.9" y="350.2">C38</text>
<text x="437.9" y="353.1">Q5</text>
<text x="516.2" y="351.2">VA02</text>
<text x="333.5" y="355.7" transform="rotate(-90 333.5 355.7)">GND</text>
<text x="371.3" y="357.5">.1uF</text>
<text x="516.2" y="355">VA03</text>
<text x="516.2" y="358.8">VA04</text>
<text x="582.3" y="355">EXBE</text>
<text x="582.3" y="358.8">DBE</text>
<text x="109.8" y="362.6" transform="rotate(-90 109.8 362.6)">MRST</text>
<text x="117.5" y="362.6" transform="rotate(-90 117.5 362.6)">A08</text>
<text x="125.1" y="362.6" transform="rotate(-90 125.1 362.6)">A09</text>
<text x="132.7" y="362.6" transform="rotate(-90 132.7 362.6)">A10</text>
<text x="140.3" y="362.6" transform="rotate(-90 140.3 362.6)">A11</text>
<text x="147.9" y="362.6" transform="rotate(-90 147.9 362.6)">A12</text>
<text x="155.6" y="362.6" transform="rotate(-90 155.6 362.6)">A13</text>
<text x="163.2" y="362.6" transform="rotate(-90 163.2 362.6)">A14</text>
<text x="170.8" y="362.6" transform="rotate(-90 170.8 362.6)">A15</text>
<text x="370" y="362.2">DT00</text>
<text x="454.3" y="364.5" transform="rotate(-90 454.3 364.5)">R14</text>
<text x="461.5" y="364.5" transform="rotate(-90 461.5 364.5)">2.2k</text>
<text x="516.2" y="362.6">VA05</text>
<text x="582.3" y="362.6">LAEB</text>
<text x="319" y="366.4">DOT</text>
<text x="372.7" y="370.2">DT01</text>
<text x="416.1" y="371.6" transform="rotate(-90 416.1 371.6)">1.2k</text>
<text x="423.3" y="371.4" transform="rotate(-90 423.3 371.4)">R15</text>
<text x="435.4" y="367.9" transform="rotate(-90 435.4 367.9)">D10</text>
<text x="468" y="366.4">VCC</text>
<text x="516.2" y="366.4">VA06</text>
<text x="516.2" y="370.2">VA07</text>
<text x="116.5" y="374" transform="rotate(-90 116.5 374)">D2</text>
<text x="124.1" y="374" transform="rotate(-90 124.1 374)">D3</text>
<text x="131.7" y="374" transform="rotate(-90 131.7 374)">D4</text>
<text x="139.4" y="374" transform="rotate(-90 139.4 374)">D5</text>
<text x="147" y="374" transform="rotate(-90 147 374)">D6</text>
<text x="154.6" y="374" transform="rotate(-90 154.6 374)">D7</text>
<text x="162.2" y="374" transform="rotate(-90 162.2 374)">D8</text>
<text x="169.8" y="374" transform="rotate(-90 169.8 374)">D9</text>
<text x="372.7" y="377.8">DT03</text>
<text x="372.7" y="374">DT02</text>
<text x="400.7" y="373.8">C2</text>
<text x="428" y="373.7" transform="rotate(-90 428 373.7)">1N4148</text>
<text x="516.2" y="374">VA08</text>
<text x="516.2" y="377.8">VA09</text>
<text x="208.9" y="381.7" transform="rotate(-90 208.9 381.7)">VCC</text>
<text x="372.7" y="381.7">DT04</text>
<text x="404.5" y="383.8" transform="rotate(-90 404.5 383.8)">10pF</text>
<text x="516.2" y="381.7">VA10</text>
<text x="220.3" y="389.3">RA1</text>
<text x="372.7" y="389.3">DT06</text>
<text x="372.7" y="385.5">DT05</text>
<text x="408.9" y="388.1">4/Φ</text>
<text x="471.8" y="385.5" transform="rotate(-90 471.8 385.5)">GND</text>
<text x="517.2" y="389.3">RM1</text>
<text x="582.3" y="385.5">ROM</text>
<text x="116.4" y="394.4">2</text>
<text x="124" y="394.4">3</text>
<text x="131.7" y="394.4">5</text>
<text x="139.3" y="394.4">6</text>
<text x="146.9" y="394.4">8</text>
<text x="154.5" y="394.4">9</text>
<text x="162.6" y="394.4">-</text>
<text x="169.7" y="394.4">=</text>
<text x="372.7" y="393.1">DT07</text>
<text x="517.2" y="393.1">RM2</text>
<text x="220.3" y="399.6">33k</text>
<text x="287.8" y="399">C27</text>
<text x="304.1" y="400.7">VCC</text>
<text x="372.7" y="400.7">2Φ</text>
<text x="517.5" y="400.7">CP/M</text>
<text x="115.7" y="402">W</text>
<text x="123.8" y="402">E</text>
<text x="131.5" y="402">T</text>
<text x="139.1" y="402">Y</text>
<text x="147.4" y="402">I</text>
<text x="154.1" y="402">O</text>
<text x="162.7" y="402">/</text>
<text x="589.7" y="405.3" transform="rotate(-90 589.7 405.3)">JP3</text>
<text x="116.4" y="409.7">1</text>
<text x="123.8" y="409.7">S</text>
<text x="131.7" y="409.7">4</text>
<text x="138.9" y="409.7">G</text>
<text x="146.9" y="409.7">7</text>
<text x="154.3" y="409.7">K</text>
<text x="162.1" y="409.7">0</text>
<text x="170.3" y="409.7">:</text>
<text x="276.3" y="409.1" transform="rotate(-90 276.3 409.1)">GND</text>
<text x="281.7" y="408.1">.1uF</text>
<text x="517.8" y="408.3">R/W</text>
<text x="116" y="417.3">Q</text>
<text x="123.9" y="417.3">Z</text>
<text x="131.3" y="417.3">R</text>
<text x="139.1" y="417.3">V</text>
<text x="146.6" y="417.3">U</text>
<text x="154" y="417.3">M</text>
<text x="161.9" y="417.3">P</text>
<text x="281.3" y="415">U9</text>
<text x="549.9" y="417.5">R49</text>
</g>
<g font-size="3.2" fill="#808080">
<text x="127.4" y="251.6">8</text>
<text x="159.1" y="251.6">9</text>
<text x="245.5" y="251.6">9</text>
<text x="277.2" y="251.6">8</text>
<text x="339.9" y="251.6">1</text>
<text x="358" y="251.6">24</text>
<text x="419.9" y="251.6">1</text>
<text x="438" y="251.6">24</text>
<text x="539.8" y="251.6" transform="rotate(-90 539.8 251.6)">1</text>
<text x="543.6" y="251.6" transform="rotate(-90 543.6 251.6)">33</text>
<text x="558.9" y="251.6" transform="rotate(-90 558.9 251.6)">12</text>
<text x="562.7" y="251.6" transform="rotate(-90 562.7 251.6)">32</text>
<text x="566.5" y="251.6" transform="rotate(-90 566.5 251.6)">64</text>
<text x="127.4" y="255.4">7</text>
<text x="136.2" y="253.3">A0</text>
<text x="136.2" y="257.1">A1</text>
<text x="146" y="253.3">I/O1</text>
<text x="146" y="257.1">I/O2</text>
<text x="159.1" y="255.4">10</text>
<text x="243.7" y="255.4">10</text>
<text x="254.3" y="253.3">I/O1</text>
<text x="254.3" y="257.1">I/O2</text>
<text x="266.2" y="253.3">A0</text>
<text x="266.2" y="257.1">A1</text>
<text x="277.2" y="255.4">7</text>
<text x="339.9" y="255.4">2</text>
<text x="358" y="255.4">23</text>
<text x="419.9" y="255.4">2</text>
<text x="438" y="255.4">23</text>
<text x="127.4" y="259.2">6</text>
<text x="127.4" y="263">5</text>
<text x="136.2" y="260.9">A2</text>
<text x="146" y="260.9">I/O3</text>
<text x="159.1" y="259.2">11</text>
<text x="159.1" y="263">13</text>
<text x="243.7" y="263">13</text>
<text x="243.9" y="259.2">11</text>
<text x="254.3" y="260.9">I/O3</text>
<text x="266.2" y="260.9">A2</text>
<text x="277.2" y="259.2">6</text>
<text x="277.2" y="263">5</text>
<text x="339.9" y="259.2">3</text>
<text x="339.9" y="263">4</text>
<text x="358" y="263">21</text>
<text x="358" y="259.2">22</text>
<text x="419.9" y="259.2">3</text>
<text x="419.9" y="263">4</text>
<text x="438" y="263">21</text>
<text x="438" y="259.2">22</text>
<text x="541.5" y="262.8" transform="rotate(-90 541.5 262.8)">GND</text>
<text x="545.3" y="261.4" transform="rotate(-90 545.3 261.4)">P33</text>
<text x="560.5" y="261.4" transform="rotate(-90 560.5 261.4)">P12</text>
<text x="564.4" y="261.4" transform="rotate(-90 564.4 261.4)">P32</text>
<text x="568.2" y="261.4" transform="rotate(-90 568.2 261.4)">+5V</text>
<text x="127.4" y="266.8">4</text>
<text x="136.2" y="264.7">A3</text>
<text x="136.2" y="268.5">A4</text>
<text x="146" y="268.5">I/O5</text>
<text x="146" y="264.7">I/O4</text>
<text x="159.1" y="266.8">14</text>
<text x="243.7" y="266.8">14</text>
<text x="254.3" y="268.5">I/O5</text>
<text x="254.3" y="264.7">I/O4</text>
<text x="266.2" y="264.7">A3</text>
<text x="266.2" y="268.5">A4</text>
<text x="277.2" y="266.8">4</text>
<text x="339.9" y="266.8">5</text>
<text x="358" y="266.8">20</text>
<text x="419.9" y="266.8">5</text>
<text x="438" y="266.8">20</text>
<text x="530.4" y="266.8">9</text>
<text x="536.2" y="268.5">D0</text>
<text x="563.2" y="268.5">WAIT</text>
<text x="575.2" y="266.8">35</text>
<text x="127.4" y="270.6">3</text>
<text x="127.4" y="274.4">2</text>
<text x="136.2" y="272.3">A5</text>
<text x="146" y="272.3">I/O6</text>
<text x="159.1" y="270.6">15</text>
<text x="159.1" y="274.4">16</text>
<text x="243.7" y="270.6">15</text>
<text x="243.7" y="274.4">16</text>
<text x="254.3" y="272.3">I/O6</text>
<text x="266.2" y="272.3">A5</text>
<text x="277.2" y="270.6">3</text>
<text x="277.2" y="274.4">2</text>
<text x="339.9" y="270.6">6</text>
<text x="339.9" y="274.4">7</text>
<text x="358" y="274.4">18</text>
<text x="358" y="270.6">19</text>
<text x="419.9" y="270.6">6</text>
<text x="419.9" y="274.4">7</text>
<text x="438" y="274.4">18</text>
<text x="438" y="270.6">19</text>
<text x="528.6" y="270.6">30</text>
<text x="528.6" y="274.4">45</text>
<text x="536.2" y="272.3">MRST</text>
<text x="566.5" y="272.3">RD</text>
<text x="575.2" y="270.6">38</text>
<text x="575.2" y="274.4">36</text>
<text x="127.4" y="278.3">1</text>
<text x="136.2" y="276.1">A6</text>
<text x="136.2" y="279.9">A7</text>
<text x="146" y="276.1">I/O7</text>
<text x="146" y="279.9">I/O8</text>
<text x="159.1" y="278.3">17</text>
<text x="243.7" y="278.3">17</text>
<text x="254.3" y="276.1">I/O7</text>
<text x="254.3" y="279.9">I/O8</text>
<text x="266.2" y="276.1">A6</text>
<text x="266.2" y="279.9">A7</text>
<text x="277.2" y="278.3">1</text>
<text x="339.9" y="278.3">8</text>
<text x="358" y="278.3">17</text>
<text x="419.9" y="278.3">8</text>
<text x="438" y="278.3">17</text>
<text x="528.6" y="278.3">46</text>
<text x="536.2" y="276.1">CSYNC</text>
<text x="536.2" y="279.9">CBLK</text>
<text x="562.9" y="279.9">IORQ</text>
<text x="565.8" y="276.1">WR</text>
<text x="575.2" y="278.3">39</text>
<text x="125.6" y="282.1">23</text>
<text x="125.6" y="285.9">22</text>
<text x="136.2" y="283.7">A8</text>
<text x="136.2" y="287.6">A9</text>
<text x="266.2" y="283.7">A8</text>
<text x="266.2" y="287.6">A9</text>
<text x="277.2" y="282.1">23</text>
<text x="277.2" y="285.9">22</text>
<text x="338.1" y="285.9">10</text>
<text x="339.9" y="282.1">9</text>
<text x="358" y="285.9">15</text>
<text x="358" y="282.1">16</text>
<text x="418.1" y="285.9">10</text>
<text x="419.9" y="282.1">9</text>
<text x="438" y="285.9">15</text>
<text x="438" y="282.1">16</text>
<text x="528.6" y="282.1">47</text>
<text x="528.6" y="285.9">48</text>
<text x="536.2" y="283.7">CBF</text>
<text x="536.2" y="287.6">PALSW</text>
<text x="561.5" y="283.7">MREQ</text>
<text x="575.2" y="282.1">37</text>
<text x="125.6" y="289.7">19</text>
<text x="136.2" y="291.4">A10</text>
<text x="264.4" y="291.4">A10</text>
<text x="277.2" y="289.7">19</text>
<text x="338.1" y="293.5">12</text>
<text x="338.3" y="289.7">11</text>
<text x="358" y="293.5">13</text>
<text x="358" y="289.7">14</text>
<text x="418.1" y="293.5">12</text>
<text x="418.3" y="289.7">11</text>
<text x="438" y="293.5">13</text>
<text x="438" y="289.7">14</text>
<text x="528.6" y="289.7">31</text>
<text x="530.4" y="293.5">2</text>
<text x="536.2" y="291.4">Φ</text>
<text x="565.4" y="291.4">A00</text>
<text x="575.2" y="289.7">29</text>
<text x="575.2" y="293.5">28</text>
<text x="125.6" y="297.3">20</text>
<text x="136.2" y="299">OE</text>
<text x="265.5" y="299">OE</text>
<text x="277.2" y="297.3">20</text>
<text x="528.6" y="297.3">63</text>
<text x="536.2" y="295.2">2Φ</text>
<text x="536.2" y="299">Φ/4</text>
<text x="565.4" y="295.2">A01</text>
<text x="565.4" y="299">A02</text>
<text x="575.2" y="297.3">27</text>
<text x="125.6" y="301.1">21</text>
<text x="125.6" y="304.9">18</text>
<text x="136.2" y="302.8">WE</text>
<text x="265" y="302.8">WE</text>
<text x="277.2" y="301.1">21</text>
<text x="277.2" y="304.9">18</text>
<text x="530.4" y="304.9">8</text>
<text x="565.4" y="302.8">A03</text>
<text x="575.2" y="301.1">26</text>
<text x="575.2" y="304.9">25</text>
<text x="136.2" y="306.6">CS</text>
<text x="265.7" y="306.6">CS</text>
<text x="475" y="309.6" transform="rotate(-90 475 309.6)">1</text>
<text x="530.4" y="308.7">7</text>
<text x="536.2" y="306.6">RA0</text>
<text x="536.2" y="310.4">RA1</text>
<text x="565.4" y="306.6">A04</text>
<text x="565.4" y="310.4">A05</text>
<text x="575.2" y="308.7">24</text>
<text x="530.4" y="312.5">6</text>
<text x="536.2" y="314.2">RA2</text>
<text x="565.4" y="314.2">A06</text>
<text x="575.2" y="312.5">23</text>
<text x="575.2" y="316.4">22</text>
<text x="528.6" y="324">43</text>
<text x="528.8" y="320.2">11</text>
<text x="536.2" y="321.8">KEY</text>
<text x="565.4" y="318">A07</text>
<text x="565.4" y="321.8">A08</text>
<text x="575.2" y="320.2">21</text>
<text x="575.2" y="324">20</text>
<text x="528.6" y="327.8">42</text>
<text x="536.2" y="325.6">CASS.OUT</text>
<text x="536.2" y="329.5">CASS.IN</text>
<text x="565.4" y="325.6">A09</text>
<text x="565.4" y="329.5">A10</text>
<text x="575.2" y="327.8">19</text>
<text x="528.6" y="331.6">40</text>
<text x="528.6" y="335.4">41</text>
<text x="536.2" y="333.3">PRNT</text>
<text x="565.6" y="333.3">A11</text>
<text x="575.2" y="331.6">18</text>
<text x="575.2" y="335.4">17</text>
<text x="536.2" y="337.1">PR.AK</text>
<text x="565.4" y="337.1">A12</text>
<text x="565.4" y="340.9">A13</text>
<text x="575.2" y="339.2">16</text>
<text x="530.4" y="343">3</text>
<text x="530.4" y="346.8">4</text>
<text x="536.2" y="344.7">VA00</text>
<text x="565.4" y="344.7">A14</text>
<text x="575.2" y="343">15</text>
<text x="575.2" y="346.8">14</text>
<text x="530.4" y="350.6">5</text>
<text x="536.2" y="348.5">VA01</text>
<text x="536.2" y="352.3">VA02</text>
<text x="565.4" y="348.5">A15</text>
<text x="528.6" y="354.5">53</text>
<text x="528.6" y="358.3">54</text>
<text x="536.2" y="356.1">VA03</text>
<text x="536.2" y="359.9">VA04</text>
<text x="562.6" y="356.1">EXBE</text>
<text x="564.5" y="359.9">DBE</text>
<text x="575.2" y="354.5">50</text>
<text x="575.2" y="358.3">49</text>
<text x="333.1" y="365.9">9</text>
<text x="351.2" y="363.7">SER</text>
<text x="364.8" y="362.1">10</text>
<text x="364.8" y="365.9">11</text>
<text x="528.6" y="362.1">55</text>
<text x="528.6" y="365.9">56</text>
<text x="536.2" y="363.7">VA05</text>
<text x="562.9" y="363.7">LAEB</text>
<text x="575.2" y="362.1">51</text>
<text x="341.9" y="367.6">QH</text>
<text x="355.6" y="367.6">A</text>
<text x="355.6" y="371.4">B</text>
<text x="364.8" y="369.7">12</text>
<text x="528.6" y="369.7">57</text>
<text x="536.2" y="367.6">VA06</text>
<text x="536.2" y="371.4">VA07</text>
<text x="333.1" y="373.5">7</text>
<text x="341.9" y="375.2">QH</text>
<text x="355.5" y="375.2">C</text>
<text x="364.8" y="373.5">13</text>
<text x="364.8" y="377.3">14</text>
<text x="528.6" y="373.5">58</text>
<text x="528.6" y="377.3">59</text>
<text x="536.2" y="375.2">VA08</text>
<text x="559.4" y="375.2">525/625</text>
<text x="575.2" y="373.5">13</text>
<text x="355.5" y="379">D</text>
<text x="355.6" y="382.8">E</text>
<text x="364.8" y="381.1">3</text>
<text x="528.6" y="381.1">60</text>
<text x="536.2" y="379">VA09</text>
<text x="536.2" y="382.8">VA10</text>
<text x="355.8" y="386.6">F</text>
<text x="364.8" y="384.9">4</text>
<text x="364.8" y="388.7">5</text>
<text x="528.6" y="388.7">62</text>
<text x="563.6" y="386.6">ROM</text>
<text x="575.2" y="384.9">10</text>
<text x="218" y="392.5">1</text>
<text x="228.5" y="392.5">2</text>
<text x="236.1" y="392.5">3</text>
<text x="243.7" y="392.5">4</text>
<text x="251.3" y="392.5">5</text>
<text x="259" y="392.5">6</text>
<text x="266.6" y="392.5">7</text>
<text x="355.3" y="390.4">G</text>
<text x="355.5" y="394.2">H</text>
<text x="364.8" y="392.5">6</text>
<text x="528.6" y="392.5">61</text>
<text x="536.2" y="390.4">RM1</text>
<text x="536.2" y="394.2">RM2</text>
<text x="558.3" y="394.2">PALSW2</text>
<text x="575.2" y="392.5">34</text>
<text x="351.5" y="401.8">CLK</text>
<text x="364.8" y="400.2">2</text>
<text x="528.6" y="400.2">44</text>
<text x="536.2" y="401.8">CP/M</text>
<text x="352.2" y="405.7">INH</text>
<text x="364.8" y="407.8">1</text>
<text x="364.8" y="404">15</text>
<text x="528.6" y="407.8">52</text>
<text x="581.7" y="404.8" transform="rotate(-90 581.7 404.8)">1</text>
<text x="348.3" y="409.5">SH/LD</text>
<text x="536.2" y="409.5">R/W</text>
</g>
<text font-size="2.7" fill="#808080" x="495" y="321.6">KEY</text>
<g font-size="2.1" fill="#808080">
<text x="462.5" y="320.1">TEA1002 PALSW</text>
<text x="465.8" y="318.2">PAL to JP4</text>
<text x="103" y="393.8">MRST</text>
<text x="168" y="401.5">BKSP</text>
<text x="160.2" y="411.8">ZERO</text>
<text x="168.7" y="416.7">RET</text>
<text x="575.3" y="416.1">TEA1002 PALSW</text>
<text x="577.5" y="414.2">NTSC to JP4</text>
</g>
</svg>
